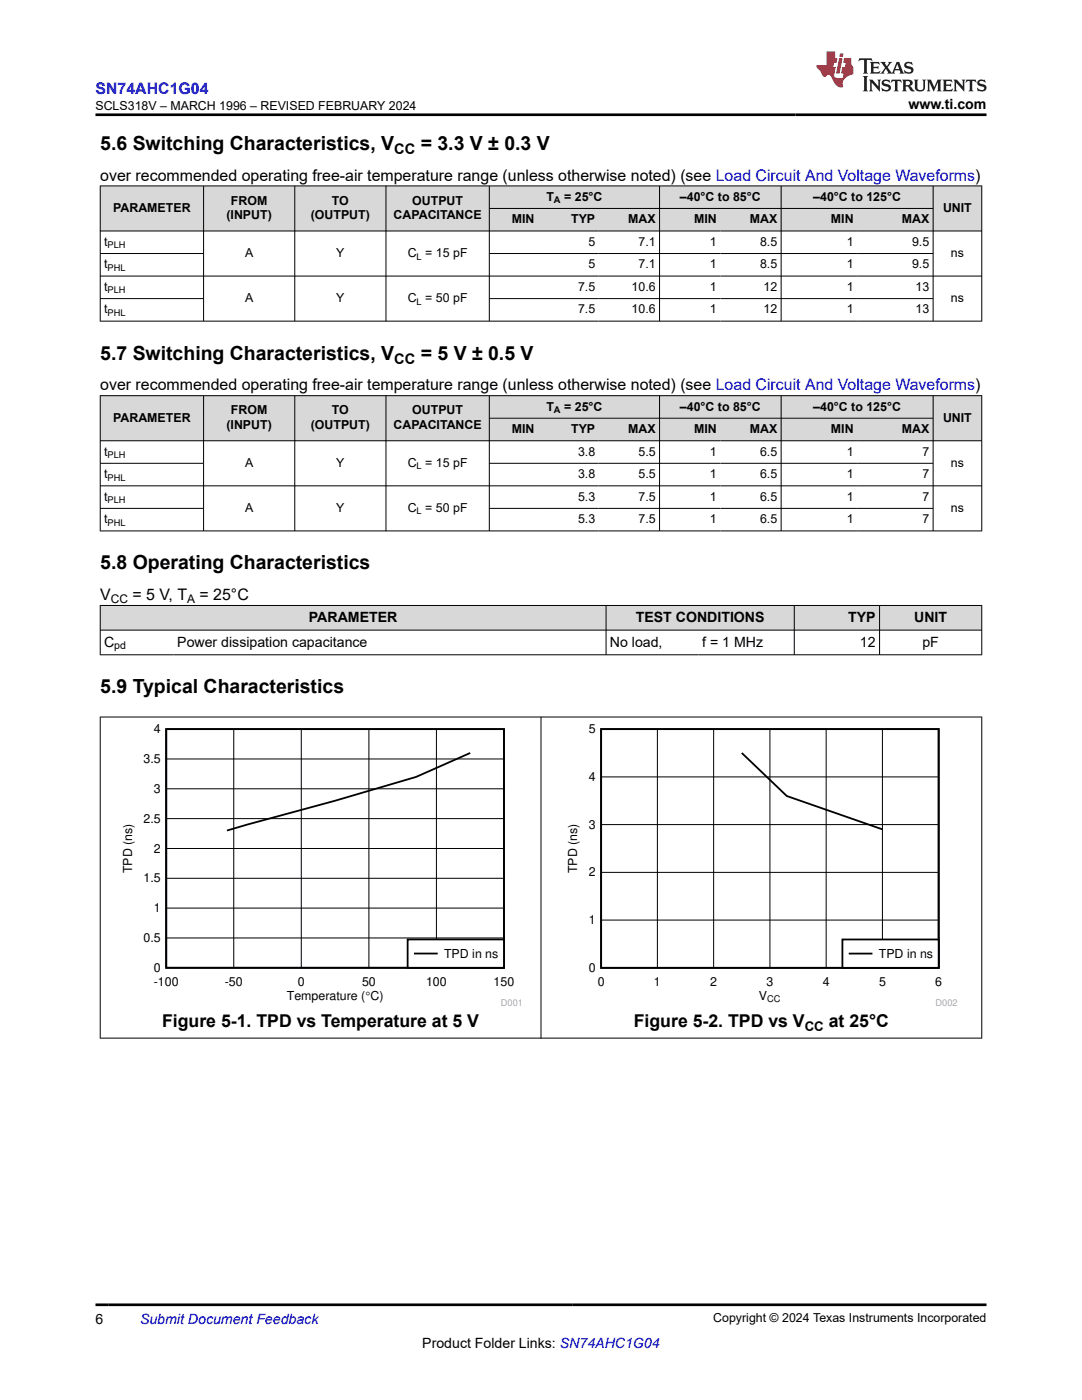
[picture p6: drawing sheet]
<svg xmlns="http://www.w3.org/2000/svg" width="216mm" height="279mm" viewBox="0 0 216 279" stroke-linecap="round" stroke-linejoin="round" font-family="sans-serif">
<g fill="#d8d8d8">
<path d="M20 37.1h175.9v4.5h-175.9z" fill-rule="evenodd"/>
<path d="M20.1 37.2h20.5v8.8h-20.5z" fill-rule="evenodd"/>
<path d="M40.7 37.2h18.1v8.8h-18.1z" fill-rule="evenodd"/>
<path d="M58.9 37.2h18.1v8.8h-18.1z" fill-rule="evenodd"/>
<path d="M77.1 37.2h20.5v8.8h-20.5z" fill-rule="evenodd"/>
<path d="M97.7 37.2h33.8v4.3h-33.8z" fill-rule="evenodd"/>
<path d="M131.7 37.2h24.1v4.3h-24.1z" fill-rule="evenodd"/>
<path d="M155.9 37.2h30.2v4.3h-30.2z" fill-rule="evenodd"/>
<path d="M186.3 37.2h9.5v8.8h-9.5z" fill-rule="evenodd"/>
<path d="M97.7 41.7h9.6v4.3h-9.6z" fill-rule="evenodd"/>
<path d="M107.3 41.7h12.2v4.3h-12.2z" fill-rule="evenodd"/>
<path d="M119.5 41.7h12v4.3h-12z" fill-rule="evenodd"/>
<path d="M131.7 41.7h12v4.3h-12z" fill-rule="evenodd"/>
<path d="M143.7 41.7h12.1v4.3h-12.1z" fill-rule="evenodd"/>
<path d="M155.9 41.7h15.1v4.3h-15.1z" fill-rule="evenodd"/>
<path d="M171 41.7h15.1v4.3h-15.1z" fill-rule="evenodd"/>
</g>
<g fill="none" stroke="#000" stroke-width=".2">
<path d="M19.9 37.1h176.1M20 37v27.2M40.6 37v27.2M58.8 37v27.2M77 37v27.2M97.6 37v27.2M131.6 37v27.2M155.9 37v27.2M186.2 37v27.2M195.9 37v27.2M19.9 46.1h176.1M19.9 50.6h20.8"/>
<path d="M19.9 59.6h20.8M97.6 41.6h88.7M97.6 50.6h88.7M97.6 59.6h88.7M196 55.1h-176.1M19.9 64.1h176.1"/>
</g>
<g fill="#d8d8d8">
<path d="M20 79h175.9v4.5h-175.9z" fill-rule="evenodd"/>
<path d="M20.1 79h20.5v8.9h-20.5z" fill-rule="evenodd"/>
<path d="M40.7 79h18.1v8.9h-18.1z" fill-rule="evenodd"/>
<path d="M58.9 79h18.1v8.9h-18.1z" fill-rule="evenodd"/>
<path d="M77.1 79h20.5v8.9h-20.5z" fill-rule="evenodd"/>
<path d="M97.7 79h33.8v4.4h-33.8z" fill-rule="evenodd"/>
<path d="M131.7 79h24.1v4.4h-24.1z" fill-rule="evenodd"/>
<path d="M155.9 79h30.2v4.4h-30.2z" fill-rule="evenodd"/>
<path d="M186.3 79h9.5v8.9h-9.5z" fill-rule="evenodd"/>
<path d="M97.7 83.5h9.6v4.4h-9.6z" fill-rule="evenodd"/>
<path d="M107.3 83.5h12.2v4.4h-12.2z" fill-rule="evenodd"/>
<path d="M119.5 83.5h12v4.4h-12z" fill-rule="evenodd"/>
<path d="M131.7 83.5h12v4.4h-12z" fill-rule="evenodd"/>
<path d="M143.7 83.5h12.1v4.4h-12.1z" fill-rule="evenodd"/>
<path d="M155.9 83.5h15.1v4.4h-15.1z" fill-rule="evenodd"/>
<path d="M171 83.5h15.1v4.4h-15.1z" fill-rule="evenodd"/>
</g>
<g fill="none" stroke="#000" stroke-width=".2">
<path d="M19.9 79h176.1M20 78.9v27.1M40.6 78.9v27.1M58.8 78.9v27.1M77 78.9v27.1M97.6 78.9v27.1M131.6 78.9v27.1M155.9 78.9v27.1M186.2 78.9v27.1M195.9 78.9v27.1M19.9 88h176.1M19.9 92.5h20.8"/>
<path d="M19.9 97h176.1M97.6 83.5h88.7M97.6 92.5h88.7M19.9 101.5h20.8M97.6 101.5h88.7M196 106h-176.1"/>
</g>
<g fill="#d8d8d8">
<path d="M20 120.8h175.9v5h-175.9z" fill-rule="evenodd"/>
<path d="M20.1 120.9h100.8v4.8h-100.8z" fill-rule="evenodd"/>
<path d="M121 120.9h37.4v4.8h-37.4z" fill-rule="evenodd"/>
<path d="M158.6 120.9h16.8v4.8h-16.8z" fill-rule="evenodd"/>
<path d="M175.6 120.9h20.2v4.8h-20.2z" fill-rule="evenodd"/>
</g>
<path d="M19.9 120.8h176.1M19.9 125.8h176.1M19.9 130.7h176.1M20 120.8v9.9M120.9 120.8v9.9M158.5 120.8v9.9M175.5 120.8v9.9M195.9 120.8v9.9" fill="none" stroke="#000" stroke-width=".2"/>
<path d="M24 144.5h80v56.2h-80z" fill-rule="evenodd" fill="#fff"/>
<path d="M33.2 145.5h67.4v47.6h-67.4zM93.8 150.3l-10.8 4.7-16.1 4.8-21.6 6" fill="none" stroke="#000" stroke-width=".36"/>
<path d="M33.2 157.4h67.4M33.2 151.5h67.4M46.6 145.5v47.7M60.1 145.5v47.7M73.6 145.5v47.7M87.1 145.5v47.7M33.2 175.3h67.4M33.2 169.3h67.4M33.2 163.4h67.4M33.2 187.2h67.4M33.2 181.2h67.4" fill="none" stroke="#000" stroke-width=".2"/>
<path d="M81.3 187.5h19.3v5.6h-19.3z" fill-rule="evenodd" fill="#fff"/>
<path d="M81.3 187.5h19.3v5.6h-19.3zM82.8 190.3h4.4" fill="none" stroke="#000" stroke-width=".36"/>
<path d="M112.8 144.5h78.3v56.2h-78.3z" fill-rule="evenodd" fill="#fff"/>
<path d="M119.9 145.5h67.4v47.7h-67.4zM148 150.3l9 8.6 19.1 6.6" fill="none" stroke="#000" stroke-width=".36"/>
<path d="M119.9 155h67.4M131.2 145.5v47.7M142.4 145.5v47.7M153.6 145.5v47.7M164.8 145.5v47.7M176.1 145.5v47.7M119.9 174.1h67.4M119.9 164.6h67.4M119.9 183.6h67.4" fill="none" stroke="#000" stroke-width=".2"/>
<path d="M168.1 187.5h19.2v5.7h-19.2z" fill-rule="evenodd" fill="#fff"/>
<path d="M168.1 187.5h19.2v5.7h-19.2zM169.5 190.3h4.4" fill="none" stroke="#000" stroke-width=".36"/>
<path d="M19.9 143.1h176.1M20 143v64.2M107.9 143v64.2M195.9 143v64.2M19.9 207.2h176.1" fill="none" stroke="#000" stroke-width=".2"/>
<path d="M171.5 11.6l-.2 .6 .5-.2h.6v.1v2.2l-.2 .4h1l-.2-.4v-2.2v-.1h.5l.5 .2-.1-.6zM173.6 12.4l.2 .3v1.6l-.2 .4h1.9l.1-.6a1.08 1.08 0 0 1-1.3 .2v-.7h.6l.4 .2v-.7l-.4 .2h-.6v-.5l.2-.2a1 1 0 0 1 1 .3l-.1-.5zM175.7 12.4l.9 1.1-1 1.2h.9l-.2-.2 .5-.8 .4 .8-.2 .2h1.6l-.2-.2 .2-.5h.9l.1 .5-.1 .2h.9l-.2-.4-.8-1.9h-.5l-.9 2.1-.9-1.1 .9-1h-.8l.2 .2-.4 .6-.4-.6 .2-.2zM179 12.8l.4 1h-.7zM180.7 12.5a.65 .65 0 0 0-.2 .7 .65 .65 0 0 0 .6 .5l.6 .1 .1 .3a.79 .79 0 0 1-.7 .4 .79 .79 0 0 1-.7-.5l.1 .7 .2-.1a.93 .93 0 0 0 1.1 0 .93 .93 0 0 0 .4-.9 1.46 1.46 0 0 0-1.2-.6l-.1-.3a1.09 1.09 0 0 1 1.2 .2l-.2-.6-.1 .1-.5-.2zM172.2 15.2l.2 .4v2.2l-.2 .4h1l-.2-.4v-2.2l.2-.4zM173.4 15.9l.2 .4v1.5l-.2 .4h.8l-.3-.4 .1-1.3 1.6 1.8v-2l.2-.4h-.7l.1 .2 .1 1.1-1.2-1.3zM176.2 16a.65 .65 0 0 0-.2 .8 .65 .65 0 0 0 .6 .4l.6 .2 .1 .2a.79 .79 0 0 1-.7 .4 .79 .79 0 0 1-.7-.5l.1 .7 .2-.1a.93 .93 0 0 0 1.1 .1 .93 .93 0 0 0 .4-1 1.46 1.46 0 0 0-1.2-.5l-.1-.4a1.09 1.09 0 0 1 1.2 .2l-.1-.6-.2 .1-.5-.1zM177.9 15.9l-.1 .6a.63 .63 0 0 1 .8-.3v1.6l-.3 .4h1l-.2-.4v-1.6a.66 .66 0 0 1 .8 .3l-.1-.6zM180 15.9l.2 .4v1.5l-.2 .4h1l-.2-.2-.1-.7h.5l.1 .2a.79 .79 0 0 0 1.2 .6l-1-.9a.61 .61 0 0 0 .6-.6 .61 .61 0 0 0-.5-.7zM180.8 16.2h.1a.47 .47 0 0 1 .5 .1 .47 .47 0 0 1 .1 .5l-.1 .1-.7 .1zM182.3 15.9l.2 .2a2.27 2.27 0 0 0 .4 2 1.04 1.04 0 0 0 1.7-.7v-1.3l.2-.2h-.8l.2 .4v1.1a.6 .6 0 0 1-.6 .6 .6 .6 0 0 1-.6-.6v-1.1l.3-.4zM184.9 15.9l.2 .4v1.5l-.2 .4h.8l-.3-.4v-1.4l.9 1.9 .9-1.9v1.4l-.3 .4h1l-.2-.4v-1.5l.2-.4h-.8l-.7 1.5-.6-1.5zM188.1 15.9l.2 .4v1.5l-.2 .4h1.9l.1-.6a1.09 1.09 0 0 1-1.3 .2v-.7h.6l.4 .2v-.6l-.4 .2h-.6v-.6l.2-.1a1.01 1.01 0 0 1 1 .3l-.1-.6zM190.2 15.9l.3 .4v1.5l-.3 .4h.8l-.2-.4v-1.3l1.6 1.8v-2l.2-.4h-.7l.2 .2v1.1l-1.2-1.3zM192.8 15.9l-.1 .6a.63 .63 0 0 1 .8-.3v1.6l-.3 .4h1l-.2-.4v-1.6a.66 .66 0 0 1 .8 .3l-.1-.6zM195.2 16a.65 .65 0 0 0-.2 .8 .65 .65 0 0 0 .6 .4l.6 .2 .2 .2a.79 .79 0 0 1-.7 .4 .79 .79 0 0 1-.7-.5l.1 .7 .2-.1a.93 .93 0 0 0 1 .1 .93 .93 0 0 0 .5-1 1.46 1.46 0 0 0-1.3-.5v-.4a1.09 1.09 0 0 1 1.2 .2l-.2-.6-.2 .1-.5-.1z" fill="#231f20"/>
<path d="M164.9 10.3v2.7h-2l.1 .4 .8 1a.95 .95 0 0 0 1 .9 .59 .59 0 0 1 .5-.4 .59 .59 0 0 1 .5 .3l.4 .8a1.59 1.59 0 0 0 2.1 1.4 1.61 1.61 0 0 1 1-2.3l1-.3-.1-1.5a1.59 1.59 0 0 1-.3-1.7h-1.5l-.2 .9h.6l-.2 .9h-.5l-.2 .9v.3l.4 .1-.1 .9h-.7a.73 .73 0 0 1-1-.7l.3-1.5h-.5l.1-.9h.5l.2-.9h-.5v-1.3zM167.4 11.6l-.6 3.1h.7l.6-3.1zM167.6 10.7l-.1 .6h.7l.1-.6z" fill="#ed1c24"/>
<path d="M19 22.9h177.8M19 260.4h177.8" fill="none" stroke="#000" stroke-width=".53"/>
<g font-size="3.9">
<text x="20" y="29.9">5.6 Switching Characteristics, V</text>
<text x="83.9" y="29.9">= 3.3 V ± 0.3 V</text>
<text x="20" y="71.8">5.7 Switching Characteristics, V</text>
<text x="83.9" y="71.8">= 5 V ± 0.5 V</text>
<text x="20" y="113.6">5.8 Operating Characteristics</text>
<text x="20" y="138.4">5.9 Typical Characteristics</text>
</g>
<g font-size="3.5">
<text x="32.3" y="204.9">Figure 5-1. TPD vs Temperature at 5 V</text>
<text x="126.5" y="205">Figure 5-2. TPD vs V</text>
<text x="165.4" y="205">at 25°C</text>
</g>
<text font-size="3.2" fill="#00f" x="19" y="18.7">SN74AHC1G04</text>
<g font-size="3.2">
<text x="20" y="36.1">over recommended operating free-air temperature range (unless otherwise noted) (see Load Circuit And Voltage Waveforms)</text>
<text x="20" y="77.9">over recommended operating free-air temperature range (unless otherwise noted) (see Load Circuit And Voltage Waveforms)</text>
<text x="20" y="119.8">V</text>
<text x="26.4" y="119.8">= 5 V, T</text>
<text x="39.8" y="119.8">= 25°C</text>
</g>
<g font-size="2.9">
<text x="78.7" y="30.7">CC</text>
<text x="78.7" y="72.5">CC</text>
</g>
<g font-size="2.8">
<text x="181.3" y="21.8">www.ti.com</text>
<text x="61.6" y="124.1">PARAMETER</text>
<text x="126.9" y="124.1">TEST CONDITIONS</text>
<text x="169.3" y="124.1">TYP</text>
<text x="182.4" y="124.1">UNIT</text>
<text x="20.8" y="129">C</text>
<text x="35.4" y="129">Power dissipation capacitance</text>
<text x="121.7" y="129">No load,</text>
<text x="140.1" y="129">f = 1 MHz</text>
<text x="171.6" y="129">12</text>
<text x="184.1" y="129">pF</text>
<text x="19" y="264.2">6</text>
<text x="84.3" y="269">Product Folder Links: SN74AHC1G04</text>
</g>
<text font-size="2.8" fill="#00f" x="27.9" y="264.2">Submit Document Feedback</text>
<text font-size="2.6" x="160.6" y="205.7">CC</text>
<g font-size="2.5">
<text x="19.1" y="21.9">SCLS318V – MARCH 1996 – REVISED FEBRUARY 2024</text>
<text x="46.1" y="40.8">FROM</text>
<text x="66.2" y="40.8">TO</text>
<text x="82.3" y="40.8">OUTPUT</text>
<text x="109" y="40.1">T</text>
<text x="112.6" y="40.1">= 25°C</text>
<text x="135.7" y="40.1">–40°C to 85°C</text>
<text x="162.3" y="40.1">–40°C to 125°C</text>
<text x="22.6" y="42.3">PARAMETER</text>
<text x="45.2" y="43.8">(INPUT)</text>
<text x="62" y="43.8">(OUTPUT)</text>
<text x="78.5" y="43.8">CAPACITANCE</text>
<text x="102.1" y="44.6">MIN</text>
<text x="114" y="44.6">TYP</text>
<text x="125.4" y="44.6">MAX</text>
<text x="138.5" y="44.6">MIN</text>
<text x="149.6" y="44.6">MAX</text>
<text x="165.8" y="44.6">MIN</text>
<text x="179.9" y="44.6">MAX</text>
<text x="188.2" y="42.3">UNIT</text>
<text x="20.8" y="53.6">t</text>
<text x="20.8" y="49.1">t</text>
<text x="48.9" y="51.3">A</text>
<text x="67.1" y="51.3">Y</text>
<text x="81.4" y="51.3">C = 15 pF</text>
<text x="117.4" y="53.6">5</text>
<text x="117.4" y="49.1">5</text>
<text x="127.4" y="53.6">7.1</text>
<text x="127.4" y="49.1">7.1</text>
<text x="141.7" y="53.6">1</text>
<text x="141.7" y="49.1">1</text>
<text x="151.7" y="53.6">8.5</text>
<text x="151.7" y="49.1">8.5</text>
<text x="169" y="53.6">1</text>
<text x="169" y="49.1">1</text>
<text x="182" y="53.6">9.5</text>
<text x="182" y="49.1">9.5</text>
<text x="189.7" y="51.3">ns</text>
<text x="20.8" y="58.1">t</text>
<text x="115.3" y="58.1">7.5</text>
<text x="126" y="58.1">10.6</text>
<text x="141.7" y="58.1">1</text>
<text x="152.4" y="58.1">12</text>
<text x="169" y="58.1">1</text>
<text x="182.7" y="58.1">13</text>
<text x="20.8" y="62.6">t</text>
<text x="48.9" y="60.3">A</text>
<text x="67.1" y="60.3">Y</text>
<text x="81.4" y="60.3">C = 50 pF</text>
<text x="115.3" y="62.6">7.5</text>
<text x="126" y="62.6">10.6</text>
<text x="141.7" y="62.6">1</text>
<text x="152.4" y="62.6">12</text>
<text x="169" y="62.6">1</text>
<text x="182.7" y="62.6">13</text>
<text x="189.7" y="60.3">ns</text>
<text x="46.1" y="82.7">FROM</text>
<text x="66.2" y="82.7">TO</text>
<text x="82.3" y="82.7">OUTPUT</text>
<text x="109" y="81.9">T</text>
<text x="112.6" y="81.9">= 25°C</text>
<text x="135.7" y="81.9">–40°C to 85°C</text>
<text x="162.3" y="81.9">–40°C to 125°C</text>
<text x="22.6" y="84.2">PARAMETER</text>
<text x="45.2" y="85.7">(INPUT)</text>
<text x="62" y="85.7">(OUTPUT)</text>
<text x="78.5" y="85.7">CAPACITANCE</text>
<text x="102.1" y="86.4">MIN</text>
<text x="114" y="86.4">TYP</text>
<text x="125.4" y="86.4">MAX</text>
<text x="138.5" y="86.4">MIN</text>
<text x="149.6" y="86.4">MAX</text>
<text x="165.8" y="86.4">MIN</text>
<text x="179.9" y="86.4">MAX</text>
<text x="188.2" y="84.2">UNIT</text>
<text x="20.8" y="95.4">t</text>
<text x="20.8" y="90.9">t</text>
<text x="48.9" y="93.2">A</text>
<text x="67.1" y="93.2">Y</text>
<text x="81.4" y="93.2">C = 15 pF</text>
<text x="115.3" y="95.4">3.8</text>
<text x="115.3" y="90.9">3.8</text>
<text x="127.4" y="95.4">5.5</text>
<text x="127.4" y="90.9">5.5</text>
<text x="141.7" y="95.4">1</text>
<text x="141.7" y="90.9">1</text>
<text x="151.7" y="95.4">6.5</text>
<text x="151.7" y="90.9">6.5</text>
<text x="169" y="95.4">1</text>
<text x="169" y="90.9">1</text>
<text x="184.1" y="95.4">7</text>
<text x="184.1" y="90.9">7</text>
<text x="189.7" y="93.2">ns</text>
<text x="20.8" y="99.9">t</text>
<text x="115.3" y="99.9">5.3</text>
<text x="127.4" y="99.9">7.5</text>
<text x="141.7" y="99.9">1</text>
<text x="151.7" y="99.9">6.5</text>
<text x="169" y="99.9">1</text>
<text x="184.1" y="99.9">7</text>
<text x="20.8" y="104.4">t</text>
<text x="48.9" y="102.2">A</text>
<text x="67.1" y="102.2">Y</text>
<text x="81.4" y="102.2">C = 50 pF</text>
<text x="115.3" y="104.4">5.3</text>
<text x="127.4" y="104.4">7.5</text>
<text x="141.7" y="104.4">1</text>
<text x="151.7" y="104.4">6.5</text>
<text x="169" y="104.4">1</text>
<text x="184.1" y="104.4">7</text>
<text x="189.7" y="102.2">ns</text>
<text x="30.7" y="146.3">4</text>
<text x="117.5" y="146.3">5</text>
<text x="28.6" y="152.3">3.5</text>
<text x="117.5" y="155.9">4</text>
<text x="30.7" y="158.2">3</text>
<text x="28.6" y="164.2">2.5</text>
<text x="117.5" y="165.4">3</text>
<text x="30.7" y="170.1">2</text>
<text x="26.3" y="174.3" transform="rotate(-90 26.3 174.3)">TPD (ns)</text>
<text x="28.6" y="176.1">1.5</text>
<text x="115.2" y="174.3" transform="rotate(-90 115.2 174.3)">TPD (ns)</text>
<text x="117.5" y="174.9">2</text>
<text x="30.7" y="182">1</text>
<text x="117.5" y="184.4">1</text>
<text x="28.6" y="188">0.5</text>
<text x="88.6" y="191.2">TPD in ns</text>
<text x="175.4" y="191.2">TPD in ns</text>
<text x="30.7" y="196.8">-100</text>
<text x="30.7" y="194">0</text>
<text x="44.9" y="196.8">-50</text>
<text x="59.4" y="196.8">0</text>
<text x="72.2" y="196.8">50</text>
<text x="85" y="196.8">100</text>
<text x="98.5" y="196.8">150</text>
<text x="117.5" y="194">0</text>
<text x="119.3" y="196.8">0</text>
<text x="130.5" y="196.8">1</text>
<text x="141.7" y="196.8">2</text>
<text x="153" y="196.8">3</text>
<text x="164.2" y="196.8">4</text>
<text x="175.4" y="196.8">5</text>
<text x="186.6" y="196.8">6</text>
<text x="57.2" y="199.6">Temperature (qC)</text>
<text x="151.4" y="199.6">V</text>
<text x="142.3" y="263.9">Copyright © 2024 Texas Instruments Incorporated</text>
</g>
<g font-size="2.4">
<text x="22.1" y="120.4">CC</text>
<text x="37.4" y="120.4">A</text>
</g>
<text font-size="2.1" x="22.8" y="129.6">pd</text>
<g font-size="1.9">
<text x="110.5" y="40.6">A</text>
<text x="21.5" y="49.6">PLH</text>
<text x="83.1" y="51.8">L</text>
<text x="21.5" y="58.5">PLH</text>
<text x="21.5" y="54.1">PHL</text>
<text x="21.5" y="63">PHL</text>
<text x="83.1" y="60.8">L</text>
<text x="110.5" y="82.4">A</text>
<text x="21.5" y="95.9">PHL</text>
<text x="21.5" y="91.4">PLH</text>
<text x="83.1" y="93.7">L</text>
<text x="21.5" y="100.4">PLH</text>
<text x="21.5" y="104.9">PHL</text>
<text x="83.1" y="102.7">L</text>
</g>
<g font-size="1.8" fill="#a8a8a8">
<text x="99.9" y="200.7">D001</text>
<text x="186.7" y="200.7">D002</text>
</g>
<text font-size="1.8" x="153.1" y="200">CC</text>
</svg>
